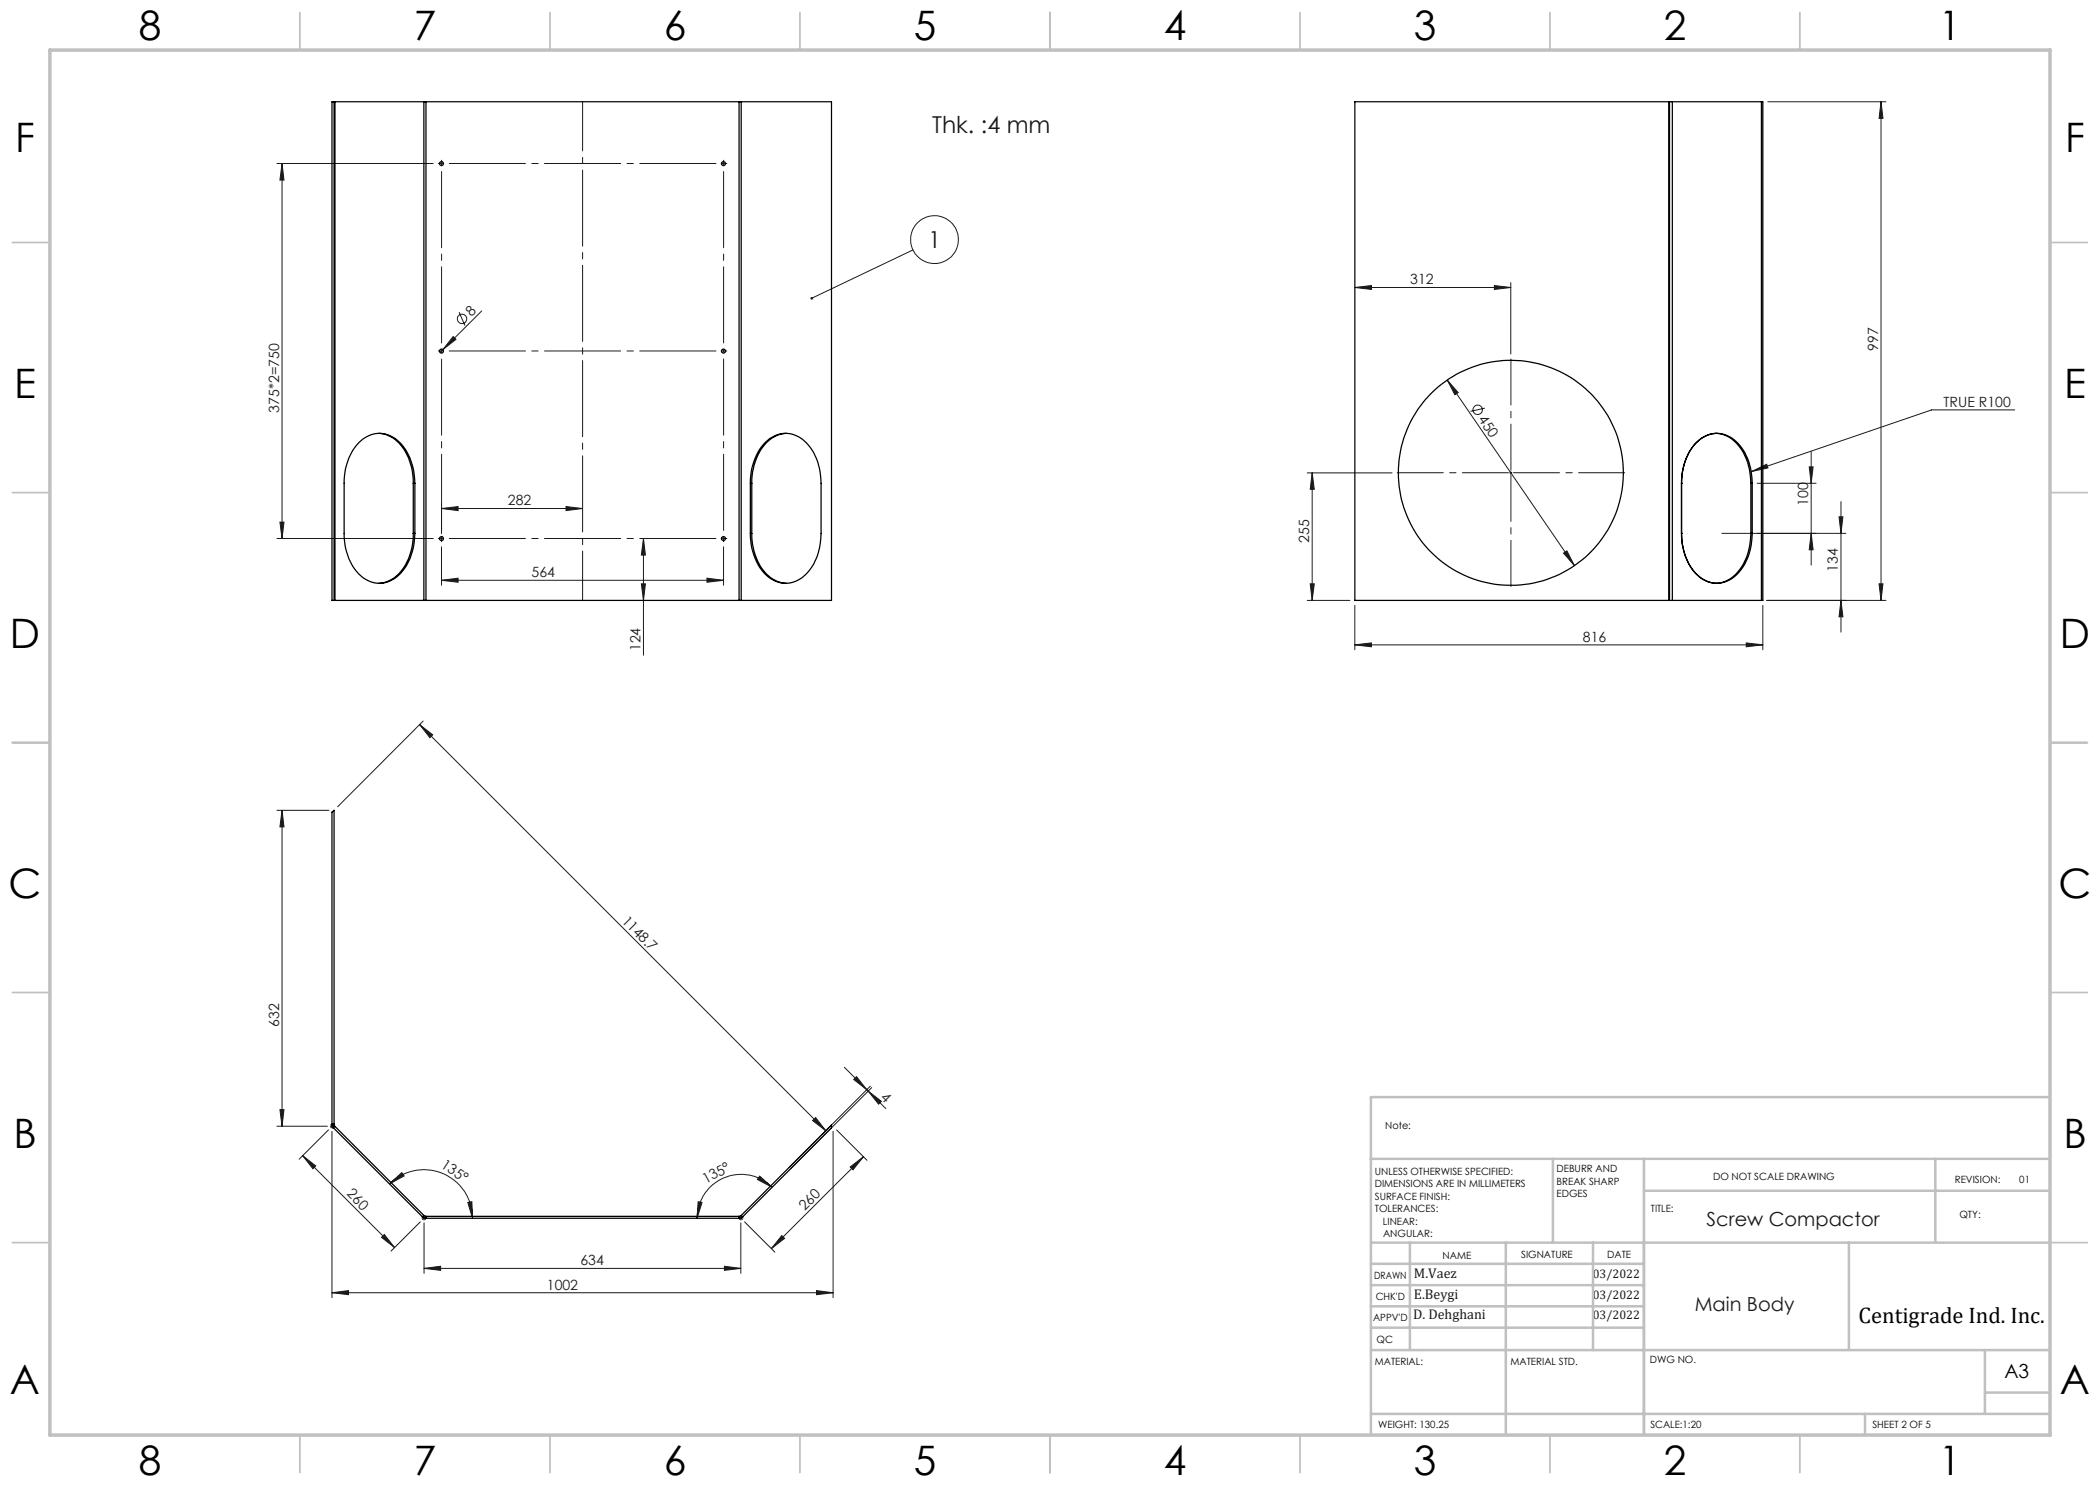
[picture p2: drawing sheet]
<svg xmlns="http://www.w3.org/2000/svg" width="420mm" height="297mm" viewBox="0 0 420 297" stroke-linecap="round" stroke-linejoin="round" font-family="sans-serif">
<g fill="none" stroke="#191924" stroke-width=".2">
<path d="M55.4 32.7h31.2M56.4 32.7l.4 3.3h-.8zM56.4 32.7v75M353.6 20.4h23.6M376.2 20.4v99.7M376.2 20.4l.4 3.3h-.8zM182.6 50l-20.3 9.7M271 57.5l3.3-.4v.8zM271 57.5h31.2M298.9 57.1l3.3 .4-3.3 .4zM302.2 56.5v14.3M88.1 70.2h.4"/>
<path d="M88.3 70v.5M88.6 69.9l-.6 .6M90.6 67.3l.6 .6-2.6 2zM91.8 62.4l1.2 2.7M96.3 62.2l-7.7 7.7M289.5 76l2.1 2.5-.6 .4zM289.5 76l25.4 37.1M261.4 94.6h17M262.4 94.6l.5 3.3h-.9zM262.4 94.6v25.5M297 81.6l-2.9 .7M301.9 94.6h.5"/>
<path d="M302.2 94.3v.5M350.3 94.3l3-1.5 .3 .8zM351.4 96.7h11.8M361.8 93.4h.8l-.4 3.3zM362.2 90.3v22.7M402.9 82h-16.6l-36 12.3M55.4 107.7h31.2M56 104.4h.8l-.4 3.3zM88.3 116.1l3.3-.5v.8zM88.3 109.4v7.6M88.3 116.1h56.4M88.3 101.7l3.3-.4v.8z"/>
<path d="M88.3 100.7v6M88.3 101.7h28.2M113.2 101.3l3.3 .4-3.3 .4zM128.3 116.8h.8l-.4 3.3zM128.7 107.7l.4 3.3h-.8zM128.7 107.7v23.4M141.4 115.6l3.3 .5-3.3 .3zM144.7 109.4v7.6M262 116.8h.9l-.5 3.3zM312.7 110.6l.7-.4 1.5 2.9zM344.4 106.7h24.8M362.2 106.7l.4 3.3h-.8z"/>
<path d="M367.8 103.4h.8l-.4 3.3zM368.2 100.3v26.1M375.8 116.8h.8l-.4 3.3zM261.4 120.1h8.6M271 129l3.3-.4v.8zM271 121.1v8.9M271 129h81.6M349.2 128.6l3.4 .4-3.4 .4zM352.6 121.1v8.9M353.3 120.1h23.9M368.2 120.1l.4 3.3h-.8zM83.9 144.9l81.3 81.3"/>
<path d="M83.9 144.9l2.6 2.1-.5 .5zM84.6 144.2l-17.1 17.2M55.4 162.1h10.4M56.4 162.1l.4 3.3h-.8zM56.4 162.1v63.1M168.9 213.5l4.7 4.7M170.7 215.9l.6-.6 2.1 2.6zM173.6 218.2l2.7 2.1-.6 .5zM173.6 218.2l3.6 3.5M174.1 217.2l-16.3 16.3M174.3 217.5l-16.2 16.2M55.4 225.2h10.1"/>
<path d="M56 221.9h.8l-.4 3.3zM60.5 231.1l2.6 2.1-.5 .5zM60.5 231.1l18.4 18.4M65.7 226l-5.9 5.8M66 225.2h1M66.1 224.9l.7 .7M66.4 226.3v33.2M66.5 224.8v.9M66.8 224.9l-.7 .7M77.9 236.8l2.5-2.3 .4 .7zM77.9 236.8a9.7 9.7 0 0 1 10.6-2.1 9.7 9.7 0 0 1 6 9M151.9 235.2l2.5 2.3-2.9-1.6z"/>
<path d="M154.4 237.5a8.8 8.8 0 0 0-9.6-1.9 8.8 8.8 0 0 0-5.4 8.1M162.5 224.1l.6-.6 2.1 2.7zM165.6 225.7l-1.1 1.2M166.6 226.3v33.2M167.3 226l6.1 6.1M170 233.4l2.7-2.1-2.1 2.7zM172.7 231.3l-18.4 18.4M66.4 258.5l3.3-.4v.8zM66.4 258.5h100.2M76.9 246.9l2 2.6-2.6-2zM84.1 244.4l-5.9 5.8M84.3 243.6h1"/>
<path d="M84.5 243.2l.7 .7M84.8 253.7l3.3-.4v.8zM84.8 243.1v1M84.8 244.6v10.1M84.8 253.7h63.4M85.2 243.2l-.7 .7M93.6 240.5l.8-.2 .1 3.4zM139.6 240.3l.8 .2-1 3.2zM144.9 253.3l3.3 .4-3.3 .4zM147.7 243.6h1M147.8 243.2l.7 .7M148.2 243.1v1"/>
<path d="M148.2 244.6v10.1M148.5 243.2l-.7 .7M148.9 244.4l6.1 6M156.4 247.1l.5 .6-2.6 2zM163.3 258.1l3.3 .4-3.3 .4z"/>
<circle cx="186.9" cy="47.9" r="4.8"/>
<circle cx="92.4" cy="63.8" r=".94"/>
<circle cx="295.5" cy="82" r=".94"/>
</g>
<path d="M301.7 94.5h-22.3M302.2 94v-22.2M302.2 95v22.3M302.7 94.5h22.2" fill="none" stroke="#191924" stroke-width=".2" stroke-dasharray="15.2 1.3 1.3 1.3" stroke-dashoffset="6"/>
<g fill="none" stroke="#191924" stroke-width=".2" stroke-dasharray="15.2 1.3 1.3 1.3">
<path d="M87.8 32.7h-.1M88.3 32.7v-.3M88.3 32.7h-.2M88.3 32.7v.2M88.3 32.7h.3M88.3 32.2v-.2M144.7 32.7v-.3M144.7 32.7h-.2M144.7 32.7v.2M144.7 32.7h.3M144.7 32.2v-.2M145.2 32.7h.2"/>
<path d="M87.8 70.2h-.1M144.7 70.2v-.3M144.7 70.2h-.2M144.7 70.2v.2M144.7 70.2h.3M145.2 70.2h.2M87.8 107.7h-.1M88.3 107.7v-.3M88.3 107.7h-.2M88.3 107.7v.2M88.3 107.7h.3M88.3 108.2v.1"/>
<path d="M144.7 107.7v-.3M144.7 107.7h-.2M144.7 107.7v.2M144.7 107.7h.3M144.7 108.2v.1M145.2 107.7h.2"/>
</g>
<path d="M88.8 32.7h55.4M88.8 70.2h55.4M88.8 107.7h55.4" fill="none" stroke="#191924" stroke-width=".2" stroke-dasharray="15.2 1.3 1.3 1.3" stroke-dashoffset="-1"/>
<path d="M88.3 69.7v-36.5M144.7 69.7v-36.5M88.3 107.2v-36.5M144.7 107.2v-36.5" fill="none" stroke="#191924" stroke-width=".2" stroke-dasharray="15.2 1.3 1.3 1.3" stroke-dashoffset="-1.1"/>
<path d="M116.5 20.3v99.7" fill="none" stroke="#191924" stroke-width=".2" stroke-dasharray="15.2 1.3 1.3 1.3" stroke-dashoffset="5.4"/>
<g fill="none" stroke="#c0c0c0" stroke-width=".35">
<path d="M60 2.5v7.5M110 2.5v7.5M160 2.5v7.5M210 2.5v7.5M260 2.5v7.5M310 2.5v7.5M360 2.5v7.5M2.5 48.5h7.5M410 48.5h7.5M2.5 98.5h7.5M410 98.5h7.5M2.5 148.5h7.5"/>
<path d="M410 148.5h7.5M2.5 198.5h7.5M410 198.5h7.5M2.5 248.5h7.5M410 248.5h7.5M60 287v7.5M110 287v7.5M160 287v7.5M210 287v7.5M260 287v7.5M310 287v7.5M360 287v7.5"/>
</g>
<g fill="none" stroke="#c0c0c0" stroke-width=".5">
<path d="M410 219.4h-135.8v67.4M274.2 231.8h135.8M310.6 231.8v16.7M328.8 231.8v55.2M328.8 238.2h81.2M387.1 231.8v16.7M274.2 248.5h135.8M274.2 257h54.6M274.2 252.8h54.6M282 248.5v21.5M301.2 248.5v38.3M318.6 248.5v21.5"/>
<path d="M369.8 248.5v21.5M274.2 265.5h54.6M274.2 261.3h54.6M274.2 270h135.8M397 270v12.8M397 278.5h13M274.2 282.8h135.8M373 282.8v4.2"/>
</g>
<path d="M10 10h400v277h-400z" fill="none" stroke="#c0c0c0" stroke-width=".7"/>
<g fill="#191924">
<path d="M162.1 59.5a.28 .28 0 0 1 .5 0 .28 .28 0 0 1-.1 .4 .28 .28 0 0 1-.4-.1l.2-.1-.2 .1z"/>
<path d="M90.6 67.3l.6 .6-2.6 2z"/>
<path d="M144.9 253.3l3.3 .4-3.3 .4zM84.8 253.7l3.3-.4v.8z"/>
<path d="M88.3 101.7l3.3-.4v.8zM113.2 101.3l3.3 .4-3.3 .4z"/>
<path d="M56 221.9h.8l-.4 3.3zM56.4 162.1l.4 3.3h-.8z"/>
<path d="M312.7 110.6l2.2 2.5-1.5-2.9zM289.5 76l1.5 2.9 .6-.4z"/>
<path d="M162.5 224.1l.6-.6 2.1 2.7zM83.9 144.9l2.6 2.1-.5 .5z"/>
<path d="M173.6 218.2l2.7 2.1-.6 .5zM170.7 215.9l.6-.6 2.1 2.6z"/>
<path d="M76.9 246.9l2 2.6-2.6-2zM60.5 231.1l2.6 2.1-.5 .5z"/>
<path d="M163.3 258.1l3.3 .4-3.3 .4zM66.4 258.5l3.3-.4v.8z"/>
<path d="M298.9 57.1l3.3 .4-3.3 .4zM271 57.5l3.3-.4v.8z"/>
<path d="M271 129l3.3-.4v.8zM349.2 128.6l3.4 .4-3.4 .4zM350.3 94.3l3.3-.7-.3-.8zM88.3 116.1l3.3-.5v.8zM141.4 115.6l3.3 .5-3.3 .3z"/>
<path d="M139.6 240.3l-.2 3.4 1-3.2zM151.9 235.2l-.4 .7 2.9 1.6z"/>
<path d="M156.4 247.1l.5 .6-2.6 2zM170 233.4l2.7-2.1-2.1 2.7z"/>
<path d="M375.8 116.8h.8l-.4 3.3zM376.2 20.4l.4 3.3h-.8zM362.2 106.7l.4 3.3h-.8zM361.8 93.4h.8l-.4 3.3zM56 104.4h.8l-.4 3.3zM56.4 32.7l.4 3.3h-.8z"/>
<path d="M367.8 103.4h.8l-.4 3.3zM368.2 120.1l.4 3.3h-.8zM262.4 94.6l.5 3.3h-.9zM262 116.8h.9l-.5 3.3zM128.7 107.7l.4 3.3h-.8zM128.3 116.8h.8l-.4 3.3z"/>
<path d="M77.9 236.8l2.9-1.6-.4-.7zM93.6 240.5l.9 3.2-.1-3.4z"/>
</g>
<g fill="none" stroke="#000" stroke-width=".25">
<path d="M66.8 20.4h.2M66.8 20.4h-.4v99.7h.4M66.8 20.4v99.7M67 20.4h17.8M67 20.4v99.7M84.8 20.4h.4M84.8 20.4v99.7M85.2 20.4h62.6M85.2 20.4v99.7M147.8 20.4h.4M147.8 20.4v99.7M148.2 20.4h18.1v99.7h-18.1"/>
<path d="M148.2 20.4v99.7M333.8 20.4h.1M333.8 20.4h-62.8v99.7h62.8M333.8 20.4v99.7M333.9 20.4v99.7M333.9 20.4h18.4M334.5 20.4v99.7M352.3 20.4h.3v99.7h-.3M352.3 20.4v99.7M75.7 86.7a7 7 0 0 1 6 4.9 12.6 12.6 0 0 1 1 5.1M82.7 96.7h.3M82.7 96.7v10"/>
<path d="M83 96.7a11 11 0 0 0-4.1-9.1 5.6 5.6 0 0 0-7.8 1.7 12.3 12.3 0 0 0-2.3 7.4v10a10.8 10.8 0 0 0 4 9 5.6 5.6 0 0 0 7.8-1.7 12.6 12.6 0 0 0 2.4-7.3M83 96.7v10M150.1 96.7a11.1 11.1 0 0 1 4-9.1 5.6 5.6 0 0 1 7.8 1.7 12 12 0 0 1 2.3 7.4v10a10.8 10.8 0 0 1-4.4 9.2 5.6 5.6 0 0 1-7.4-1.9 12.3 12.3 0 0 1-2.3-7.3M150.1 96.7h.3M150.1 96.7v10M150.4 96.7v10M157.3 86.7a7 7 0 0 0-6 4.9 13.4 13.4 0 0 0-.9 5.1M336.3 96.7a11.1 11.1 0 0 1 4-9.1 5.6 5.6 0 0 1 7.8 1.7 12 12 0 0 1 2.3 7.4M336.3 96.7h.1M336.3 96.7v10M343.2 86.7a7 7 0 0 1 6 4.9 13.4 13.4 0 0 1 1 5.1M343.3 86.7a7 7 0 0 0-6 4.9 13.4 13.4 0 0 0-1 5.1"/>
<path d="M350.2 96.7h.2M350.2 96.7v10M350.4 96.7v10M82.7 106.7a10.8 10.8 0 0 1-4.1 9 5.6 5.6 0 0 1-2.9 1M82.7 106.7h.3M150.1 106.7h.3M150.4 106.7a11.1 11.1 0 0 0 4 9 5.6 5.6 0 0 0 2.9 1M336.3 106.7a11.1 11.1 0 0 0 4 9 5.6 5.6 0 0 0 7.8-1.7 12 12 0 0 0 2.3-7.3M336.3 106.7h.1M336.3 106.7a11 11 0 0 0 4.1 9 5.3 5.3 0 0 0 2.9 1M350.2 106.7a10.8 10.8 0 0 1-4.4 9.2l-1.3 .5-1.3 .3M350.2 106.7h.2"/>
<path d="M66.8 120.1h.2M67 120.1h17.8M84.8 120.1h.4M85.2 120.1h62.6M147.8 120.1h.4M333.8 120.1h.1M333.9 120.1h18.4M66.4 224.9l.3 .7M66.4 224.9v-62.4l.4-.4v62.8M66.4 224.9h.4M66.7 225.6l17.8 17.8M66.8 224.9l.2 .4"/>
<path d="M67 225.3l-.3 .3M67 225.3l17.8 17.8M84.5 243.4l.7 .3M84.8 243.1l.4 .2M84.8 243.1l-.3 .3M85.2 243.3v.4M85.2 243.3h62.6M85.2 243.7h62.6M147.8 243.3v.4M148.2 243.1l-.4 .2M148.2 243.1l18.1-18.1v.6l-17.8 17.8M148.2 243.1l.3 .3"/>
<path d="M148.5 243.4l-.7 .3"/>
<circle cx="88.3" cy="32.7" r=".39"/>
<circle cx="144.7" cy="32.7" r=".39"/>
<circle cx="88.3" cy="70.2" r=".39"/>
<circle cx="144.7" cy="70.2" r=".39"/>
<circle cx="302.2" cy="94.6" r="22.5"/>
<circle cx="88.3" cy="107.7" r=".39"/>
<circle cx="144.7" cy="107.7" r=".39"/>
</g>
<g font-size="8.1">
<text x="27.8" y="8">8</text>
<text x="82.8" y="8">7</text>
<text x="132.8" y="8">6</text>
<text x="182.8" y="8">5</text>
<text x="232.8" y="8">4</text>
<text x="282.8" y="8">3</text>
<text x="332.8" y="8">2</text>
<text x="387.8" y="8">1</text>
<text x="3" y="30.4">F</text>
<text x="413" y="30.4">F</text>
<text x="2.8" y="79.6">E</text>
<text x="412.8" y="79.6">E</text>
<text x="2" y="129.6">D</text>
<text x="412" y="129.6">D</text>
<text x="1.7" y="179.6">C</text>
<text x="411.7" y="179.6">C</text>
<text x="2.7" y="229.6">B</text>
<text x="412.7" y="229.6">B</text>
<text x="2" y="278.9">A</text>
<text x="412" y="278.9">A</text>
<text x="27.8" y="295">8</text>
<text x="82.8" y="295">7</text>
<text x="132.8" y="295">6</text>
<text x="182.8" y="295">5</text>
<text x="232.8" y="295">4</text>
<text x="282.8" y="295">3</text>
<text x="332.8" y="295">2</text>
<text x="387.8" y="295">1</text>
</g>
<g font-size="4.7" fill="#191924">
<text x="186.4" y="26.6">Thk. :4 mm</text>
<text x="185.6" y="49.5">1</text>
</g>
<text font-size="4.5" x="371.7" y="264.6">Centigrade Ind. Inc.</text>
<g font-size="3.9" fill="#191924">
<text x="341.3" y="245.3">Screw Compactor</text>
<text x="338.9" y="262.2">Main Body</text>
</g>
<text font-size="3.9" x="400.9" y="275.5">A3</text>
<g font-size="2.8" fill="#191924">
<text x="282" y="56.9">312</text>
<text x="94.3" y="63.4" transform="rotate(-45 94.3 63.4)">8</text>
<text x="375.6" y="70.2" transform="rotate(-90 375.6 70.2)">997</text>
<text x="55.8" y="82.6" transform="rotate(-90 55.8 82.6)">375*2=750</text>
<text x="295.6" y="83.8" transform="rotate(56 295.6 83.8)">450</text>
<text x="388.7" y="81.4">TRUE R100</text>
<text x="101.6" y="101.1">282</text>
<text x="361.6" y="101.1" transform="rotate(-90 361.6 101.1)">100</text>
<text x="261.8" y="108.6" transform="rotate(-90 261.8 108.6)">255</text>
<text x="106.3" y="115.4">564</text>
<text x="367.6" y="114.4" transform="rotate(-90 367.6 114.4)">134</text>
<text x="128.1" y="130.3" transform="rotate(-90 128.1 130.3)">124</text>
<text x="316.6" y="128.3">816</text>
<text x="124.2" y="184.3" transform="rotate(45 124.2 184.3)">1148.7</text>
<text x="55.8" y="205.4" transform="rotate(-90 55.8 205.4)">632</text>
<text x="175.9" y="219.6" transform="rotate(45 175.9 219.6)">4</text>
<text x="88" y="233.4" transform="rotate(33 88 233.4)">135°</text>
<text x="69.2" y="238.9" transform="rotate(45 69.2 238.9)">260</text>
<text x="141.1" y="236.8" transform="rotate(-29 141.1 236.8)">135°</text>
<text x="160.9" y="242.2" transform="rotate(-45 160.9 242.2)">260</text>
<text x="109.4" y="257.9">1002</text>
<text x="116.1" y="253">634</text>
<text x="282.8" y="255.6">M.Vaez</text>
<text x="282.6" y="263.9">D. Dehghani</text>
<text x="282.8" y="259.8">E.Beygi</text>
</g>
<g font-size="2.5" fill="#191924">
<text x="318.6" y="255.6">03/2022</text>
<text x="318.6" y="263.9">03/2022</text>
<text x="318.6" y="259.8">03/2022</text>
</g>
<g font-size="2">
<text x="277" y="225.8">Note:</text>
<text x="275" y="234.9">UNLESS OTHERWISE SPECIFIED:</text>
<text x="275" y="237.4">DIMENSIONS ARE IN MILLIMETERS</text>
<text x="275" y="239.9">SURFACE FINISH:</text>
<text x="311.3" y="234.5">DEBURR AND</text>
<text x="311.3" y="237">BREAK SHARP</text>
<text x="311.3" y="239.5">EDGES</text>
<text x="342.6" y="236">DO NOT SCALE DRAWING</text>
<text x="391" y="236.6">REVISION:</text>
<text x="403.9" y="236.6">01</text>
<text x="275" y="242.4">TOLERANCES:</text>
<text x="276.6" y="244.9">LINEAR:</text>
<text x="330.2" y="242.4">TITLE:</text>
<text x="391.9" y="243.7">QTY:</text>
<text x="276.6" y="247.4">ANGULAR:</text>
<text x="288.5" y="251.7">NAME</text>
<text x="304.2" y="251.7">SIGNATURE</text>
<text x="321.4" y="251.7">DATE</text>
<text x="274.8" y="255.9">DRAWN</text>
<text x="275.1" y="260.1">CHK'D</text>
<text x="274.6" y="264.2">APPV'D</text>
<text x="275.3" y="268.5">QC</text>
<text x="275" y="273">MATERIAL:</text>
<text x="302.1" y="273">MATERIAL STD.</text>
<text x="330" y="272.5">DWG NO.</text>
<text x="275.6" y="285.6">WEIGHT: 130.25</text>
<text x="330.1" y="285.6">SCALE:1:20</text>
<text x="374.5" y="285.6">SHEET 2 OF 5</text>
</g>
</svg>
